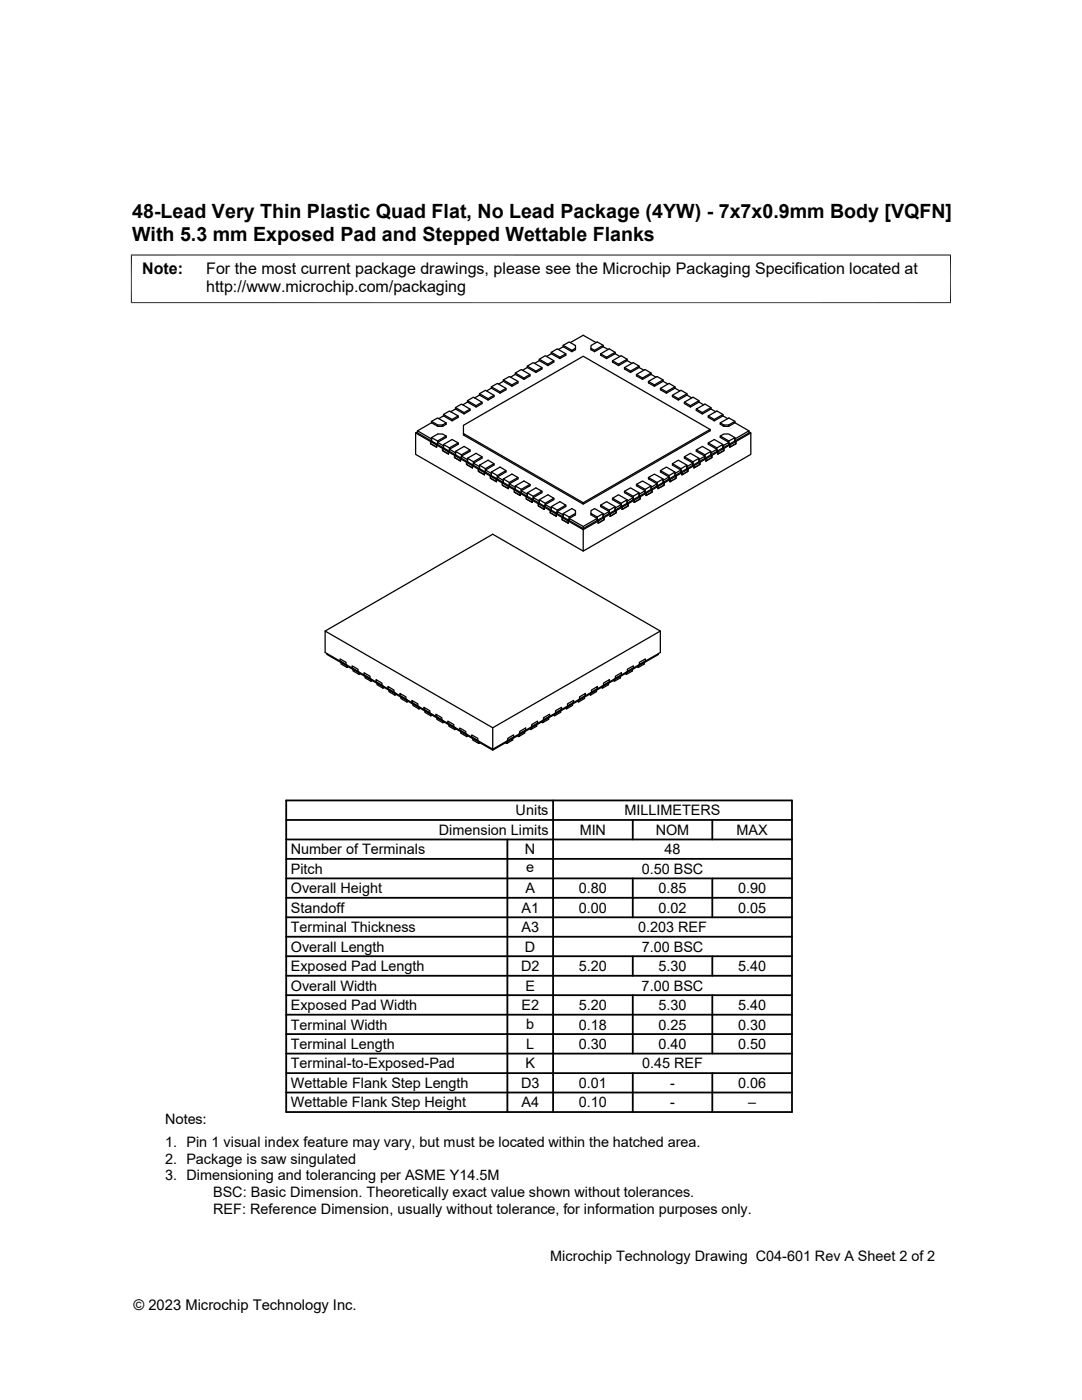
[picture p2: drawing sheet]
<svg xmlns="http://www.w3.org/2000/svg" width="216mm" height="279mm" viewBox="0 0 216 279" stroke-linecap="round" stroke-linejoin="round" font-family="sans-serif">
<g fill="none" stroke="#000" stroke-width=".25">
<path d="M93.3 80l1.7 1v.2M93.3 80l1.2-.7 1.7 1v.2l-1.2 .7-1.7-1zM95.7 78.8l-1 .6M95.7 78.6l1.7 1v.2M95.7 78.6l1.2-.7 1.7 1v.3l-1.2 .6-1.7-1zM98 77.5l-.9 .5M98 77.2l1.3-.7 1.7 1v.3l-1.2 .7-1.8-1zM98 77.2l1.8 1 1.2-.7M98.6 78.9l-1.2 .7M99.8 78.2v.3M100.4 76.1l-.9 .5M100.4 75.8l1.8 1v.3"/>
<path d="M100.4 75.8l1.2-.7 1.8 1v.3l-1.2 .7-1.8-1zM102.8 74.7l-.9 .6M102.8 74.4l1.7 1v.3M102.8 74.4l1.2-.7 1.7 1v.3l-1.2 .7-1.7-1zM103.4 76.1l-1.2 .7M105.2 73.3l-.9 .6M105.2 73.1l1.7 1v.2M105.2 73.1l1.2-.7 1.7 1v.2l-1.2 .7-1.7-1zM105.7 74.7l-1.2 .7M107.6 72l-.9 .5M107.6 71.7l1.2-.7 1.7 1v.3l-1.2 .7-1.7-1zM107.6 71.7l1.7 1 1.2-.7"/>
<path d="M108.1 73.4l-1.2 .7M109.3 72.7v.3M110 70.6l-1 .5M110 70.3l1.7 1v.3M110 70.3l1.2-.7 1.7 1v.3l-1.2 .7-1.7-1zM112.4 69.2l-1 .5M112.4 69.2l1.7 1 .7-.4v-.3l-.7 .4M112.4 69.2v-.3l1.2-.7 1.2 .8v.5M112.4 68.9l1.7 1v.3M112.9 70.6l-1.2 .7M113.8 68.4l2.6-1.5 2.5 1.5M120.4 69.2l.9 .5"/>
<path d="M120.4 69.2v-.3l-1.2-.7-1.3 .8v.5M120.4 68.9l-1.8 1v.3M120.4 69.2l-1.8 1-.7-.4v-.3l.7 .4M122.2 72l1.8-1 1.1 .7v.3l-1.7 1-1.2-.7zM122.2 72l1.2 .7M122.7 70.6l-1.7 1-1.2-.7v-.3M122.7 70.6l1 .5M122.7 70.6v-.3l-1.1-.7-1.8 1 1.2 .7M122.7 70.3l-1.7 1v.3M124.6 73.4l1.7-1 1.2 .7v.2l-1.7 1-1.2-.7zM124.6 73.4l1.2 .7M125.1 72l1 .5"/>
<path d="M125.1 71.7l-1.7 1v.3M127 74.7l1.7-1 1.2 .7v.3l-1.7 1-1.2-.7zM127 74.7l1.2 .7M127.5 73.3l1 .6M127.5 73.1l-1.7 1v.2M129.9 74.7l1 .6M129.9 74.4l-1.7 1v.3M131.8 77.5l1.7-1 1.2 .7v.3l-1.7 1-1.2-.7zM131.8 77.5l1.2 .7M132.3 76.1l-1.7 1-1.2-.7v-.3M132.3 76.1l1 .5M132.3 76.1v-.3l-1.2-.7-1.7 1 1.2 .7"/>
<path d="M132.3 75.8l-1.7 1v.3M134.2 78.9l1.7-1 1.2 .7v.2l-1.7 1-1.2-.6zM134.2 78.9l1.2 .7M134.7 77.5l1 .5M134.7 77.2l-1.7 1v.3M137.1 78.8l.9 .6M137.1 78.6l-1.7 1v.2M139.5 80l-1.7 1v.2M83.3 86.2l-.4 .2M86.1 84.4l-2.8 1.6M86.1 84.1l1.3 .7v.3M86.1 84.4v-.3l1.2-.7 1.7 1v.3l-.7 .4"/>
<path d="M86.1 87.3l1.2 .7v.7l1.2 .7-.2 .1 1.2 .7 .2-.1-1.2-.7v-.7M86.1 87.3v.7l1.2 .7-.2 .1-1.2-.7 .2-.1-2.8-1.6v-.4l2.8 1.6-.2 1 1.2 .6 .2-.9M86.1 84.4l1.3 .7h.9M87.3 88.3l1.2 .7-.2 .9 1.2 .7 .2-.9M87.3 88l1.7-1v.3l-1.7 1M87.4 84.8h.9M88.5 83l-1 .5M88.5 88.7l1.2 .7v.7l1.2 .7-.2 .1 1.2 .7 .2-.1 1.2 .7-.2 .1 1.2 .6 .2-.1-1.2-.6v-.7M88.5 82.7l1.2-.7 1.7 1v.3l-1.2 .7-1.7-1zM88.5 82.7l1.7 1 1.2-.7M89 84.4l-.7 .4v.3M89 87l-.7-.4h-.9l-1.3 .7"/>
<path d="M89.7 89.7l1.2 .7-.2 .9 1.2 .7 .2-1M89.7 89.4l1.7-1v.3l-1.7 1M90.2 83.7v.3M90.9 81.6l-1 .6M90.9 81.3l1.7 1v.3M90.9 81.3l1.2-.7 1.7 1v.3l-1.2 .7-1.7-1zM90.9 90.1l1.2 .7v.7l-1.2-.7zM90.9 90.1l1.7-1 1.2 .7-1.7 1M91.4 88.4l-1.2-.7-1.7 1M92.1 91l1.2 .7-.2 1 1.2 .7 .2-1M93.3 91.5l1.2 .7v.6l1.2 .7-.2 .1 1.2 .7 .2-.1-1.2-.7v-.7M93.3 80.2l-1 .6"/>
<path d="M93.8 81.6l-1.2 .7M93.8 89.8v.3l-1.7 .9M94.5 92.4l1.2 .7-.2 1 1.2 .7 .2-1M94.5 92.2l1.7-1v.2l-1.7 1M95.7 92.8l1.2 .7v.7l1.1 .7-.1 .1 1.2 .7 .2-.1-1.3-.7v-.7M96.2 91.2l-1.2-.7-1.7 1M96.2 80.3l-1.2 .7M96.9 93.8l1.1 .7-.1 .9 1.2 .7 .2-.9M96.9 93.5l1.7-1v.3l-1.7 1M98 94.2l1.3 .7v.7l1.1 .7-.2 .1 2.6 1.3-.2 .1 1.2 .7 .2-.1-1.2-.7v-.7M98.6 92.5l-1.2-.7-1.7 1M99.3 95.2l1.1 .7-.2 .9 1.3 .7 .1-.9"/>
<path d="M99.3 94.9l1.7-1v.3l-1.7 1M100.4 95.6l1.2 .7v.7l-1.2-.7zM100.4 95.6l1.8-1 1.2 .7-1.8 1M101 93.9l-1.2-.7-1.8 1M101.6 96.6l1.2 .7-.2 .9 1.2 .7 .2-1M102.8 97l1.2 .7v.7l1.2 .6-.2 .2 1.2 .6 .2-.1 1.2 .7-.2 .1 1.2 .7 .2-.1 1.2 .7-.2 .1 2.6 1.3-.2 .1 1.2 .7 .2-.1 2.8 1.6M103.4 95.3v.3l-1.8 1M104 97.9l1.2 .7-.2 1M104 97.7l1.7-1v.2l-1.7 1M105 99.6v-.4l-1.2-.7v.4l-1.2-.7v-.4l-1.1-.7v.4l-1.3-.7v-.4l-1.1-.7v.4l-1.2-.7v-.4l-1.2-.7v.5l-1.2-.7v-.5l-1.2-.7v.5l-1.2-.7v-.4l-1.2-.7v.4l-1.2-.7v-.4l-1.2-.7v.4l-1.2-.7v-.4l-1.2-.7v.4l-1.2-.6v-.5l-3-1.7v4.3l33.5 19.3M105 99.6l1.2 .7v-.5l1.2 .7v.5l1.2 .7v-.5l1.2 .7v.4M105.2 98.4l1.2 .6v.7l-1.2-.7z"/>
<path d="M105.2 98.4l1.7-1 1.2 .6-1.7 1M105.7 96.7l-1.2-.7-1.7 1M106.4 99.3l1.2 .7-.2 1 1.2 .7 .2-1M106.4 99.3l-.2 1-1.2-.7M107.6 99.7l1.2 .7v.7l-1.2-.7zM107.6 99.7l1.7-1 1.2 .7-1.7 1M108.1 98v.3l-1.7 1M110.5 99.4v.3l-1.7 1M122.2 99.4l1.2-.7 1.7 1M124.6 98l1.2-.6 1.7 1M126.3 99.3l-1.2 .7 .2 1-1.2 .7M126.3 99l1.2-.6v.6l-1.2 .7z"/>
<path d="M127 96.7l1.2-.7 1.7 1M128.7 97.7l1.2-.7v.7l-1.2 .7zM128.7 97.9l-1.2 .7 .2 1-1.2 .7-.2-1-1.7-1v-.3l1.7 1M129.4 95.3l1.2-.7 1.7 1M131.1 96.6l-1.2 .7 .2 .9-1.2 .7-.2-1-1.7-1v-.2l1.7 1M131.1 96.3l1.2-.7v.7l-1.2 .7zM131.1 96.3l-1.7-1v.3l1.7 1 .2 .9M131.3 97.5v-.4l-1.2 .7v.4l-1.2 .7v-.4l-1.2 .7v.4l-1.2 .7v-.5l-1.2 .7v.5l-1.2 .7M131.8 93.9l1.2-.7 1.7 1M133.5 94.9l1.2-.7v.7l-1.2 .7zM133.5 94.9l-1.7-1v.3l1.7 1 .2 .9M133.5 95.2l-1.2 .7 .2 .9-1.2 .7"/>
<path d="M133.7 96.1v-.4l-1.2 .7v.4l-1.2 .7M134.2 92.5l1.2-.7 1.7 1M135.9 93.8l-1.2 .7 .2 .9-1.2 .7M135.9 93.5l1.2-.7v.7l-1.2 .7zM136.6 91.2l1.2-.7 1.7 1M136.6 80.3l1.7-1 1.2 .7v.2l-1.7 1-1.2-.7zM136.6 80.3l1.2 .7M138.3 92.2l1.2-.7v.7l-1.2 .6zM138.3 92.4l-1.2 .7 .2 1-1.2 .7-.2-1-1.7-1v-.3l1.7 1M138.9 89.8l1.2-.7 1.8 1M139.5 80.2l.9 .6M140.7 90.8l1.2-.7v.7l-1.2 .7z"/>
<path d="M140.7 90.8l-1.8-1v.3l1.8 .9 .2 1M140.7 91l-1.2 .7 .2 1-1.2 .7-.2-1-1.7-1v-.2l1.7 1M140.9 92v-.4l-1.2 .7v.4l-1.2 .7v-.5l-1.2 .7v.5l-1.2 .7v-.5l-1.2 .7v.4l-1.2 .7M141.3 88.4l1.2-.7 1.8 1M141.3 83l1.7-1 1.3 .7v.3l-1.8 1-1.2-.7zM141.3 83l1.2 .7M141.7 85.7l-25.3-14.6-23.9 13.8v1.6M141.9 81.6l.9 .6M141.9 81.6l-1.8 1-1.2-.7v-.3M141.9 81.6v-.3l-1.2-.7-1.8 1 1.2 .7M141.9 81.3l-1.8 1v.3M143 89.4l1.3-.7v.7l-1.3 .7z"/>
<path d="M143 89.4l-1.7-1v.3l1.7 1 .2 .9M143 89.7l-1.1 .7 .1 .9-1.1 .7M143.2 90.6v-.4l-1.2 .7v.4l-1.1 .7M143.2 90.6l1.2-.7v-.4l1.2-.7v.4l1.2-.6v-.5l3-1.7v4.3l-33.4 19.3v-4.3l3-1.7v.4l1.1-.7v-.4l1.3-.7v.4M143.7 87l.7-.4h1l1.2 .7M143.7 84.4l.7 .4v.3M144.3 83l.9 .5M144.3 82.7l-1.8 1v.3M144.4 84.8h1M145.4 88l1.2-.7v.7l-1.2 .7zM145.4 88l-1.7-1v.3l1.7 1 .2 .9 1.2-.6-.2-1 2.8-1.6v.4l-2.8 1.6 .2 .1-1.2 .7-.2-.1-1.1 .7 .1 .1-1.2 .7-.2-.1-1.1 .7 .1 .1-1.1 .7-.2-.1-1.2 .7 .2 .1-2.6 1.2 .2 .1-1.2 .7-.2-.1-1.2 .7 .2 .1-1.2 .7-.2-.1-1.2 .7 .2 .1-1.2 .7-.2-.1-1.2 .7 .2 .1-1.2 .7-.2-.1-1.2 .6 .2 .2-1.2 .6-.2-.1-1.2 .7 .2 .1-1.2 .7-.1-.1-1.3 .7 .2 .1-2.5 1.3 .1 .1-1.1 .7-.2-.1-2.8 1.6v-.4l2.8-1.6M145.4 88.3l-1.1 .7 .1 .9-1.2 .7"/>
<path d="M146.6 84.4l2.8 1.6M146.6 84.4v-.3l-1.2-.7-1.7 1v.3l.7 .4M146.6 84.1l-1.2 .7v.3M146.6 84.4l-1.2 .7h-1M149.4 86.2l.4 .2M108.8 100.7l1.2 .7-.2 .9M109.8 102.3l1.2 .7v-.4l1.2 .7v.4M110 101.1l1.2 .7v.7l-1.2-.7zM110 101.1l1.7-1 1.2 .7-1.7 1M111.2 102.1l1.2 .7-.2 .9M111.2 102.1l-.2 .9-1.2-.7M112.2 103.7l1.2 .7v-.4l3 1.7"/>
<path d="M112.4 102.5l1.2 .7v.7l-1.2-.7zM112.4 102.5l1.7-1 .7 .4v.6l-1.2 .7M112.9 100.8v.3l-1.7 1M113.6 103.5l2.8 1.6M113.6 103.5l-.2 .9-1.2-.7M114.8 102.5v.2l-1.2 .8M116.4 100.3l-23.9-13.8v.3l23.9 13.8 25.3-14.6v-.3l-25.3 14.6v.3M117.9 102.5v-.6l.7-.4 1.8 1M119.2 103.2l1.2-.7v.7l-1.2 .7zM119.8 100.8l1.2-.7 1.7 1M121.6 102.1l-1.2 .7 .1 .9-1.1 .7-.2-.9-1.3-.8v-.2l1.3 .7M121.6 101.8l1.1-.7v.7l-1.1 .7z"/>
<path d="M121.6 101.8l-1.8-1v.3l1.8 1 .2 .9M124 100.4l1.1-.7v.7l-1.1 .7zM124 100.4l-1.8-1v.3l1.8 1 .1 1M124 100.7l-1.3 .7 .2 .9-1.1 .7M124.1 101.7v-.5l-1.2 .7v.4l-1.1 .7M64.9 125.9l33.4-19.3 33.5 19.3v4.3l-33.5 19.3-33.4-19.3zM64.9 125.9l33.4 19.3 33.5-19.3M65.3 130.4v.2l33 19.1v-4.5M67.9 131.5l1.1 .7v.4l-1.1-.7zM68.1 132v.5l1.1 .7M69.2 132.7v.5M69.5 133.1l-.3 .1"/>
<path d="M70.3 132.9l1.1 .7v.4l-1.1-.7zM70.4 133.4v.5l1.2 .7M71.6 134.1v.5M71.9 134.5l-.3 .1M72.6 134.3l1.2 .7v.4l-1.2-.7zM72.8 134.8v.5l1.2 .7M74 135.5v.5M74.3 135.8l-.3 .2M75 135.6l1.2 .7v.5l-1.2-.7zM75.2 136.2v.5l1.2 .6M76.4 136.9v.4M76.6 137.2l-.2 .1"/>
<path d="M77.4 137l1.2 .7v.4l-1.2-.6zM77.6 137.6v.4l1.2 .7M78.8 138.2v.5M79 138.6l-.2 .1M79.8 138.4l1.2 .7v.4l-1.2-.7zM80 138.9v.5l1.2 .7M81.2 139.6v.5M81.4 140l-.2 .1M82.2 139.8l1.2 .7v.4l-1.2-.7zM115.2 140l.2 .1M115.6 139.1l1.2-.7v.4l-1.2 .7zM116.6 138.9v.5l-1.2 .7v-.5"/>
<path d="M117.6 138.6l.2 .1M118 137.7l1.2-.7v.5l-1.2 .6zM119 137.6v.4l-1.2 .7v-.5M120 137.2l.2 .1M120.4 136.3l1.2-.7v.5l-1.2 .7zM121.4 136.2v.5l-1.2 .6v-.4M122.4 135.8l.2 .2M122.8 135l1.2-.7v.4l-1.2 .7zM123.8 134.8v.5l-1.2 .7v-.5M124.8 134.5l.2 .1M125.2 133.6l1.2-.7v.4l-1.2 .7zM126.2 133.4v.5l-1.2 .7v-.5"/>
<path d="M127.1 133.1l.3 .1M127.6 132.2l1.2-.7v.4l-1.2 .7zM128.6 132v.5l-1.2 .7v-.5M131.4 130.4v.2l-33.1 19.1M82.4 140.3v.5l1.2 .7M83.6 141v.5M83.8 141.3l-.2 .2M84.6 141.2l1.2 .6v.5l-1.2-.7zM84.8 141.7v.5l1.2 .7M86 142.4v.5M86.2 142.7l-.2 .2M87 142.5l1.2 .7v.5l-1.2-.7z"/>
<path d="M87.2 143.1v.5l1.1 .6M88.3 143.8v.4M88.6 144.1l-.3 .1M89.4 143.9l1.2 .7v.4l-1.2-.7zM89.6 144.5v.4l1.1 .7M90.7 145.1v.5M91 145.5l-.3 .1M91.7 145.3l1.2 .7v.4l-1.2-.7zM91.9 145.8v.5l1.2 .7M93.1 146.5v.5M93.4 146.9l-.3 .1M94.1 146.7l1.2 .7v.4l-1.2-.7z"/>
<path d="M94.3 147.2v.5l1.2 .7M95.5 147.9v.5M95.8 148.2l-.3 .2M100.9 148.2l.2 .2M101.3 147.4l1.2-.7v.4l-1.2 .7zM102.3 147.2v.5l-1.2 .7v-.5M103.3 146.9l.2 .1M103.7 146l1.2-.7v.4l-1.2 .7zM104.7 145.8v.5l-1.2 .7v-.5M105.6 145.5l.3 .1M106.1 144.6l1.2-.7v.4l-1.2 .7zM107.1 144.5v.4l-1.2 .7v-.5"/>
<path d="M108 144.1l.3 .1M108.5 143.2l1.2-.7v.5l-1.2 .7zM109.5 143.1v.5l-1.2 .6v-.4M110.4 142.7l.3 .2M110.8 141.8l1.3-.6v.4l-1.3 .7zM111.9 141.7v.5l-1.2 .7v-.5M112.8 141.3l.3 .2M113.2 140.5l1.2-.7v.4l-1.2 .7zM114.2 140.3v.5l-1.1 .7v-.5"/>
</g>
<path d="M26.1 50.9h163.7M26.2 50.8v9.7M189.7 50.8v9.7M26.1 60.4h163.7" fill="none" stroke="#000" stroke-width=".2"/>
<g fill="none" stroke="#000" stroke-width=".36">
<path d="M57.1 159.7h100.9v62.2h-100.9zM110.4 159.7v62.2M57.1 179.2h100.9M57.1 175.3h100.9M57.1 171.4h100.9M57.1 167.5h100.9M57.1 163.6h100.9M101.2 167.5v54.4M126.3 163.6v3.9M126.3 175.3v7.8M142.1 163.6v3.9M142.1 175.3v7.8"/>
<path d="M57.1 190.8h100.9M57.1 186.9h100.9M57.1 183.1h100.9M57.1 198.6h100.9M57.1 194.7h100.9M126.3 190.8v3.9M126.3 198.6v11.7M142.1 190.8v3.9M142.1 198.6v11.7M57.1 206.4h100.9M57.1 214.2h100.9M57.1 202.5h100.9"/>
<path d="M57.1 210.3h100.9M57.1 218h100.9M126.3 214.2v7.7M142.1 214.2v7.7"/>
</g>
<g font-size="3.9">
<text x="26.4" y="43.5">48-Lead Very Thin Plastic Quad Flat, No Lead Package (4YW) - 7x7x0.9mm Body [VQFN]</text>
<text x="26.4" y="48.1">With 5.3 mm Exposed Pad and Stepped Wettable Flanks</text>
</g>
<g font-size="3.2">
<text x="28.4" y="54.7">Note:</text>
<text x="41.1" y="58.3">http://www.microchip.com/packaging</text>
<text x="41.1" y="54.7">For the most current package drawings, please see the Microchip Packaging Specification located at</text>
</g>
<g font-size="2.9">
<text x="87.6" y="166.6">Dimension Limits</text>
<text x="102.9" y="162.7">Units</text>
<text x="115.7" y="166.6">MIN</text>
<text x="124.6" y="162.7">MILLIMETERS</text>
<text x="130.8" y="166.6">NOM</text>
<text x="147" y="166.6">MAX</text>
<text x="58" y="170.5">Number of Terminals</text>
<text x="104.8" y="170.5">N</text>
<text x="132.6" y="170.5">48</text>
<text x="58" y="178.3">Overall Height</text>
<text x="58" y="174.4">Pitch</text>
<text x="104.8" y="178.3">A</text>
<text x="105" y="174.1">e</text>
<text x="115.5" y="178.3">0.80</text>
<text x="128" y="174.4">0.50 BSC</text>
<text x="131.4" y="178.3">0.85</text>
<text x="147.3" y="178.3">0.90</text>
<text x="58" y="182.2">Standoff</text>
<text x="104.1" y="182.2">A1</text>
<text x="115.5" y="182.2">0.00</text>
<text x="131.4" y="182.2">0.02</text>
<text x="147.3" y="182.2">0.05</text>
<text x="58" y="186">Terminal Thickness</text>
<text x="58" y="189.9">Overall Length</text>
<text x="104.1" y="186">A3</text>
<text x="104.8" y="189.9">D</text>
<text x="127.3" y="186">0.203 REF</text>
<text x="128" y="189.9">7.00 BSC</text>
<text x="58" y="197.7">Overall Width</text>
<text x="58" y="193.8">Exposed Pad Length</text>
<text x="104" y="193.8">D2</text>
<text x="104.8" y="197.7">E</text>
<text x="115.5" y="193.8">5.20</text>
<text x="128" y="197.7">7.00 BSC</text>
<text x="131.4" y="193.8">5.30</text>
<text x="147.3" y="193.8">5.40</text>
<text x="58" y="201.6">Exposed Pad Width</text>
<text x="104" y="201.6">E2</text>
<text x="115.5" y="201.6">5.20</text>
<text x="131.4" y="201.6">5.30</text>
<text x="147.3" y="201.6">5.40</text>
<text x="58" y="205.5">Terminal Width</text>
<text x="58" y="209.4">Terminal Length</text>
<text x="105" y="205.4">b</text>
<text x="105" y="209.4">L</text>
<text x="115.5" y="209.4">0.30</text>
<text x="115.5" y="205.5">0.18</text>
<text x="131.4" y="205.5">0.25</text>
<text x="131.4" y="209.4">0.40</text>
<text x="147.3" y="209.4">0.50</text>
<text x="147.3" y="205.5">0.30</text>
<text x="58" y="213.2">Terminal-to-Exposed-Pad</text>
<text x="104.8" y="213.2">K</text>
<text x="128.1" y="213.2">0.45 REF</text>
<text x="58" y="217.1">Wettable Flank Step Length</text>
<text x="58" y="221">Wettable Flank Step Height</text>
<text x="104" y="217.1">D3</text>
<text x="104.1" y="221">A4</text>
<text x="115.5" y="217.1">0.01</text>
<text x="115.5" y="221">0.10</text>
<text x="133.7" y="217.1">-</text>
<text x="133.7" y="221">-</text>
<text x="147.3" y="217.1">0.06</text>
<text x="149.3" y="221">–</text>
<text x="32.9" y="224.4">Notes:</text>
<text x="32.9" y="229">1. Pin 1 visual index feature may vary, but must be located within the hatched area.</text>
<text x="32.9" y="232.3">2. Package is saw singulated</text>
<text x="32.9" y="235.6">3. Dimensioning and tolerancing per ASME Y14.5M</text>
<text x="42.5" y="238.9">BSC: Basic Dimension. Theoretically exact value shown without tolerances.</text>
<text x="42.5" y="242.2">REF: Reference Dimension, usually without tolerance, for information purposes only.</text>
<text x="109.8" y="251.7">Microchip Technology Drawing C04-601 Rev A Sheet 2 of 2</text>
<text x="26.6" y="261.3">© 2023 Microchip Technology Inc.</text>
</g>
</svg>
